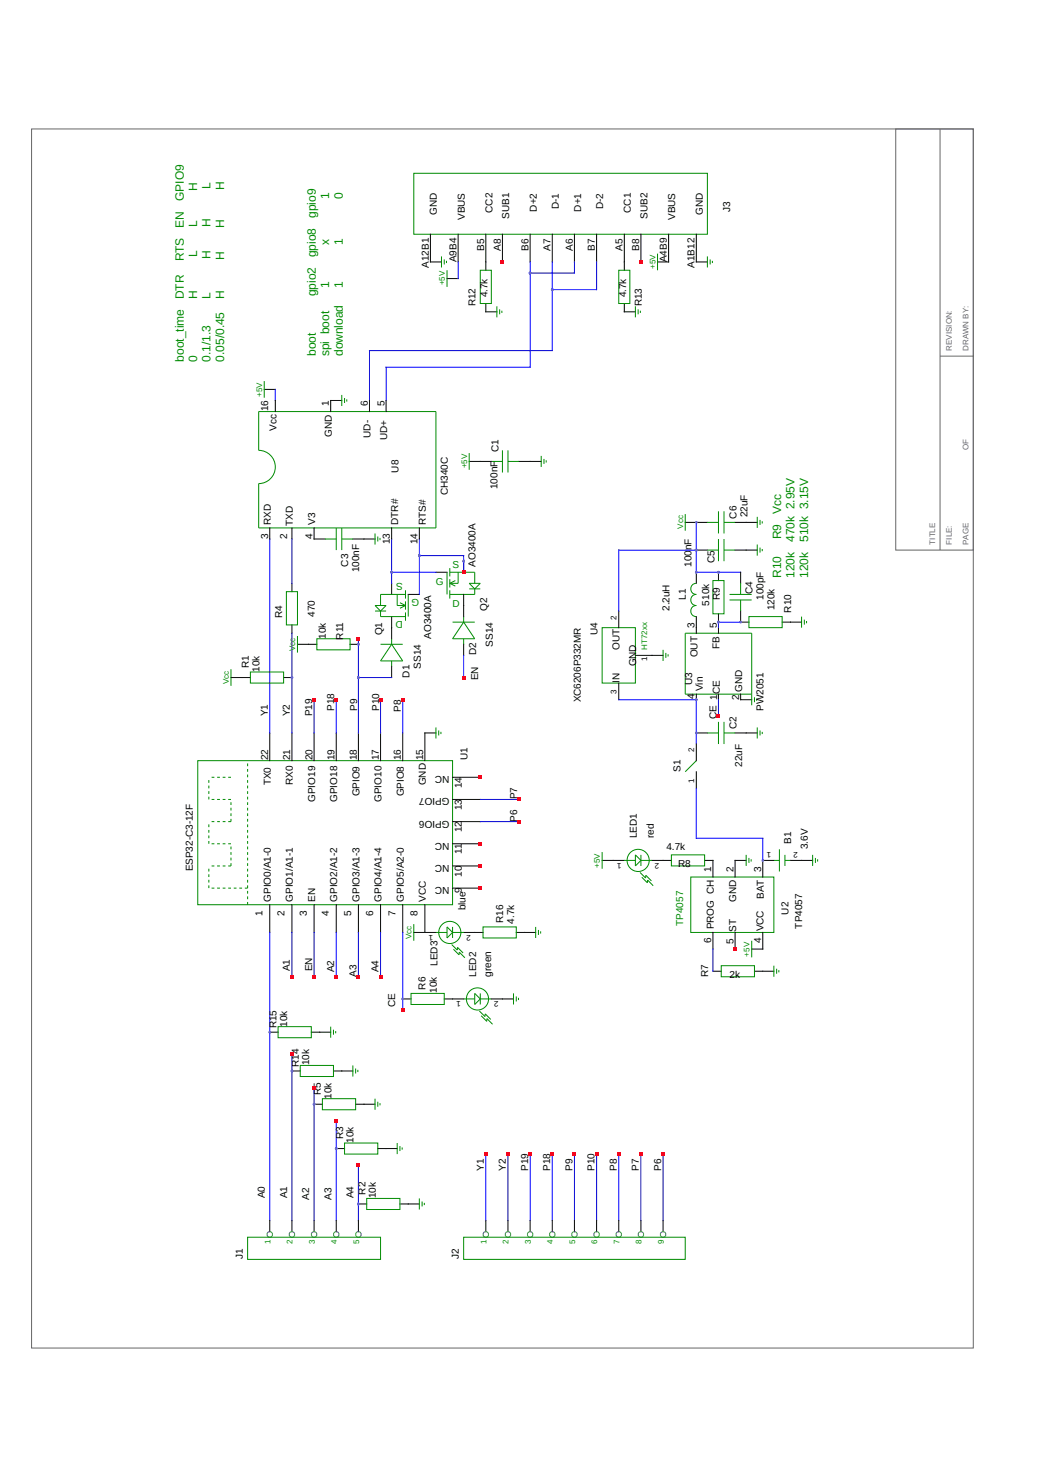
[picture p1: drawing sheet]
<svg xmlns="http://www.w3.org/2000/svg" width="210mm" height="297mm" viewBox="0 0 210 297" stroke-linecap="round" stroke-linejoin="round" font-family="sans-serif">
<path d="M6.3 25.9h189.5v245.2h-189.5zM180.2 25.9h15.6v84.7h-15.6zM189.1 25.9v84.7M189.1 71.6h6.7" fill="none" stroke="#666" stroke-width=".2"/>
<g fill="none" stroke="#008b00" stroke-width=".2">
<path d="M83.2 34.8h59.1v12.3h-59.1zM88.8 51.6v2.2M89.4 52.2v1M89.8 52.4v.5M89.9 54.3v3.4M96.6 54.3h2.2v6.7h-2.2zM124.5 54.3h2.2v6.7h-2.2zM132.3 51v3.3M142.3 51.6v2.2M142.8 52.2v1M143.3 52.4v.5M53.1 76.6v3.4"/>
<path d="M68.7 79.4v2.2M99.9 61.6v2.2M100.5 62.2v1M101 62.5v.4M127.8 61.6v2.2M128.4 62.2v1M128.8 62.5v.4M52 82.8h35.7v23.4h-35.7v-9a3.3 3.3 0 0 0 3.4-3.3 3.3 3.3 0 0 0-3.4-3.3zM69.3 80v1M69.8 80.3v.5M94.4 91.1v3.4M98.8 92.8h2.3"/>
<path d="M101.1 90.6v4.4M102.2 90.6v4.4M102.2 92.8h2.2M108.9 91.7v2.2M109.4 92.3v1M109.9 92.6v.4M57.6 119h2.2v6.7h-2.2zM65.4 108.4h2.2M67.6 106.2v4.4M68.7 106.2v4.4M68.7 108.4h2.3M75.4 107.3v2.2"/>
<path d="M76 107.9v1M76.4 108.2v.4M79.9 119.5v2.3h1.7M81.6 119.5h-5.1v2.3M81.6 118.7v1.7M82.1 119.5v4.5M89.9 115.1v4.4M90.5 115.1h5v2.2M90.5 117.3l1.1 .6M90.5 114.2v1.7M90.5 116.5v1.6M90.5 118.7v1.7"/>
<path d="M91.6 116.7l-1.1 .6M92.1 115.1v2.2h-1.6M94.4 117.3h2.2l-1.1 1.1zM94.4 118.4h2.2M95.5 118.4v1.1h-5M137.8 103.4v3.3M140.1 117.3a1.11 1.11 0 0 0-1.2 1.1 1.11 1.11 0 0 0 1.2 1.1 1.11 1.11 0 0 0-1.2 1.1 1.11 1.11 0 0 0 1.2 1.2 1.11 1.11 0 0 0-1.2 1.1 1.11 1.11 0 0 0 1.2 1.1M142.3 110.6h2.2M142.3 105h2.2M143.4 116.7h2.2v6.7h-2.2zM144.5 102.8v4.5M144.5 108.4v4.4"/>
<path d="M145.6 102.8v4.5M145.6 108.4v4.4M145.6 110.6h2.3M145.6 105h2.3M146.7 119.5h4.5M149 117.3v2.2M152.3 103.9v2.3M152.3 109.5v2.2M152.9 104.5v1M152.9 110.1v1M153.3 104.8v.5M153.3 110.4v.4"/>
<path d="M46.5 134.6v3.3M50.4 135.1h6.6v2.3h-6.6zM59.8 127.9v3.3M63.7 128.4h6.7v2.3h-6.7zM75.4 121.8h2.3l-1.2 1.1zM75.4 122.9h2.3M76.5 122.9v1.1h5.1M76.5 129.6h4.5M78.8 129.6l2.2 3.3h-4.5zM78.8 128.4v1.2M78.8 132.9v1.1M80.4 121.2l1.2 .6"/>
<path d="M81.6 121.8l-1.2 .5M81.6 120.9v1.7M81.6 123.1v1.7M91 125.1h4.5M93.3 125.1l2.2 3.3h-4.5zM93.3 124v1.1M93.3 128.4v1.2M121.1 126.2h6.7v11.2h-6.7zM133.4 130.7v2.2M133.9 131.3v1M134.4 131.6v.4M146.7 120.6h4.5"/>
<path d="M149 120.6v2.3M150.6 124h6.7v2.2h-6.7zM151.2 139.6h-13.4v-12.3h13.4v14.5M161.2 124v2.2M161.8 124.6v1M162.2 124.9v.4M39.8 153h51.2v28.9h-51.2zM87.7 146.3v2.2M88.2 146.9v1M88.7 147.2v.4M140.1 153l-2.3 2.2M142.3 147.4h2.2"/>
<path d="M144.5 145.2v4.4M145.6 145.2v4.4M145.6 147.4h2.3M151.8 140.2v1M152.2 140.5v.4M152.3 146.3v2.2M152.9 146.9v1M153.3 147.2v.4M121.1 171.3v3.4M125.6 173h2.2M127.8 171.9l1.1 1.1-1.1 1.1zM128.7 175.4l1.2 1.2v-.6l1.1 1.1"/>
<path d="M128.9 173h2.2M128.9 171.9v2.2M129.1 176.4l1.1 1.1 .1-.5 1.1 1.1M135 171.9h6.7v2.2h-6.7zM138.9 176.4h16.8v11.1h-16.8zM150.1 171.9v2.2M150.6 172.5v1M151.1 172.8v.4M155.7 173h1.1M156.8 170.8v4.4M157.9 171.9v2.2M157.9 173h1.1"/>
<path d="M163.5 171.9v2.2M164 172.5v1M164.5 172.8v.4M82.7 199.8h6.7v2.2h-6.7zM83.2 185.8v3.4M87.7 187.5h2.2M89.9 186.4l1.1 1.1-1.1 1.1zM90.9 189.9l1.1 1.1v-.5l1.2 1.1M91 186.4v2.2M91 187.5h2.3M91.2 190.9l1.1 1.1 .1-.5 1.1 1.1M95.5 199.8l1.1 1.1-1.1 1.1z"/>
<path d="M96.6 199.8v2.2M97.2 186.4h6.6v2.2h-6.6zM103.3 199.8v2.2M107.7 186.4v2.2M108.3 187v1M108.8 187.3v.4M145.1 194.2h6.7v2.2h-6.7zM151.2 189.2v3.3M155.7 194.2v2.2M156.2 194.8v1M156.7 195.1v.4M55.9 206.4h6.7v2.3h-6.7z"/>
<path d="M60.4 214.2h6.7v2.3h-6.7zM66.5 206.4v2.3M67.1 207.1v1M67.5 207.3v.5M71 214.2v2.3M71.5 214.9v1M72 215.1v.5M93.3 200.9h2.2M96.4 203.3l1.2 1.1v-.5l1.1 1.1M96.6 200.9h2.2M96.8 204.2l1.1 1.2 .1-.6 1.1 1.2M103.8 200.4v1"/>
<path d="M104.3 200.6v.5M64.8 220.9h6.7v2.3h-6.7zM69.3 229.8h6.7v2.3h-6.7zM75.4 220.9v2.3M76 221.5v1M76.4 221.8v.5M79.9 229.8v2.3M80.4 230.5v1M80.9 230.7v.5M49.8 248.8h26.7v4.4h-26.7zM73.8 241h6.6v2.2h-6.6zM84.3 241v2.2"/>
<path d="M84.9 241.6v1M85.4 241.9v.4M93.3 248.8h44.5v4.4h-44.5z"/>
<circle cx="128.4" cy="173" r="2.23"/>
<circle cx="90.5" cy="187.5" r="2.23"/>
<circle cx="96" cy="200.9" r="2.23"/>
</g>
<g fill="none" stroke="#000" stroke-width=".2">
<path d="M86.6 47.1v5.6h2.2M89.9 56h2.2M92.1 47.1v5.6M97.7 47.1v7.2M101.1 47.1v5.6M106.6 47.1v5.6M111.1 47.1v5.6M115.5 47.1v5.6M120 47.1v5.6M125.6 47.1v7.2M128.9 47.1v5.6M134.5 47.1v5.6h-2.2"/>
<path d="M140.1 47.1v5.6h2.2M53.1 78.3h2.3M97.7 61v1.7h2.2M125.6 61v1.7h2.2M55.4 80.5v2.3M68.7 80.5h-2.2v2.3M74.3 80.5v2.3M77.7 80.5v2.3M94.4 92.8h4.4M104.4 92.8h4.5M54.3 106.2v2.2M58.7 106.2v2.2"/>
<path d="M58.7 117.3v1.7M63.2 106.2v2.2h2.2M71 108.4h4.4M78.8 106.2v2.2M78.8 117.3v2.2M82.1 119.5h2.2M84.3 106.2v2.2M87.7 115.1h2.2M93.3 112.8v2.3M93.3 119.5v4.5M137.8 105h4.5M140.1 115.1v2.2"/>
<path d="M140.1 110.6h2.2M144.5 115.1v1.6M147.9 105h4.4M147.9 110.6h4.4M149 115.1v2.2M46.5 136.2h3.9M57 136.2h1.7M58.7 125.7v1.6M59.8 129.6h3.9M70.4 129.6h1.7M78.8 124v4.4M78.8 134v2.2"/>
<path d="M93.3 129.6v2.2M124.5 122.9v3.3M124.5 137.4v3.3M127.8 131.8h5.6M140.1 124v3.3M140.1 139.6v1.1M144.5 123.4v1.7M144.5 126.2v1.1M144.5 139.6v1.1M149 139.6v1.1h2.2M149 122.9v2.2h1.6M157.3 125.1h3.9"/>
<path d="M54.3 147.4v5.6M58.7 147.4v5.6M63.2 147.4v5.6M67.6 147.4v5.6M72.1 147.4v5.6M76.5 147.4v5.6M81 147.4v5.6M87.7 147.4h-2.2v5.6M91 156.3h5.6M140.1 147.4h2.2M140.1 149.6v3.4M140.1 155.2v3.3"/>
<path d="M147.9 147.4h4.4M91 178.6h5.6M91 174.1h5.6M91 165.2h5.6M91 169.7h5.6M91 160.8h5.6M121.1 173h4.5M131.1 173h3.9M141.7 173h1.7v3.4M150.1 173h-2.2v3.4M155.7 173h-2.3v3.4M159 173h4.5"/>
<path d="M54.3 181.9v5.6M58.7 181.9v5.6M63.2 181.9v5.6M67.6 181.9v5.6M72.1 181.9v5.6M76.5 181.9v5.6M81 181.9v5.6M83.2 187.5h4.5M85.5 181.9v5.6M93.3 187.5h3.9M103.8 187.5h3.9M143.4 187.5v3.3"/>
<path d="M143.4 195.3h1.7M147.9 187.5v3.3M151.8 195.3h3.9M153.4 187.5v3.3h-2.2M54.3 207.6h1.6M58.7 215.4h1.7M62.6 207.6h3.9M67.1 215.4h3.9M81 200.9h1.7M89.4 200.9h3.9M98.8 200.9h4.5M63.2 222h1.6"/>
<path d="M67.6 231h1.7M71.5 222h3.9M76 231h3.9M54.3 245.4v2.3M58.7 245.4v2.3M63.2 245.4v2.3M67.6 245.4v2.3M72.1 245.4v2.3M72.1 242.1h1.7M80.4 242.1h3.9M97.7 245.4v2.3M102.2 245.4v2.3"/>
<path d="M106.6 245.4v2.3M111.1 245.4v2.3M115.5 245.4v2.3M120 245.4v2.3M124.5 245.4v2.3M128.9 245.4v2.3M133.4 245.4v2.3"/>
</g>
<path d="M46.5 156.3h-4.5M42 169.7v-4.5M42 178.6v-4.5M42 160.8v-4.5M46.5 174.1h-4.5M46.5 169.7h-4.5M46.5 165.2h-4.5M46.5 160.8h-4.5M46.5 165.2v-4.4M46.5 174.1v-4.4M49.8 178.6h-7.8M49.8 181.9v-28.9" fill="none" stroke="#008b00" stroke-width=".2" stroke-dasharray=".6 .6" stroke-linecap="butt"/>
<g fill="none" stroke="#00f" stroke-width=".2">
<path d="M92.1 52.7v3.3M106.6 52.7v21.1h-28.9v6.7M111.1 52.7v17.8h-36.8v10M115.5 52.7v2.2h-8.9M120 52.7v5.5h-8.9M55.4 78.3v2.2M54.3 108.4v39M58.7 108.4v8.9M78.8 115.1h8.9M78.8 108.4v8.9M84.3 108.4v11.1M84.3 111.7h9v3.4"/>
<path d="M140.1 105v10.1h8.9M140.1 110.6h-15.6v12.3M58.7 127.3v20.1M72.1 128.4v19M72.1 136.2h6.7M93.3 131.8v4.4M149 125.1h-4.5v1.1M63.2 140.7v6.7M67.6 140.7v6.7M76.5 140.7v6.7M81 140.7v6.7M124.5 140.7h15.6v8.9"/>
<path d="M140.1 158.5v10.1h13.3v4.4M144.5 140.7v3.3M96.6 160.8h7.8M96.6 165.2h7.8M54.3 187.5v57.9M58.7 187.5v8.9M63.2 187.5v8.9M67.6 187.5v8.9M72.1 187.5v8.9M76.5 187.5v8.9M81 187.5v15.6M143.4 190.8v4.5"/>
<path d="M58.7 212v33.4M63.2 218.7v26.7M67.6 225.4v20M72.1 234.3v11.1M97.7 232.1v13.3M102.2 232.1v13.3M106.6 232.1v13.3M111.1 232.1v13.3M115.5 232.1v13.3M120 232.1v13.3M124.5 232.1v13.3M128.9 232.1v13.3"/>
<path d="M133.4 232.1v13.3"/>
</g>
<g fill="none" stroke="#008b8b" stroke-width=".2">
<circle cx="54.3" cy="248.2" r=".56"/>
<circle cx="58.7" cy="248.2" r=".56"/>
<circle cx="63.2" cy="248.2" r=".56"/>
<circle cx="67.6" cy="248.2" r=".56"/>
<circle cx="72.1" cy="248.2" r=".56"/>
<circle cx="97.7" cy="248.2" r=".56"/>
<circle cx="102.2" cy="248.2" r=".56"/>
<circle cx="106.6" cy="248.2" r=".56"/>
<circle cx="111.1" cy="248.2" r=".56"/>
<circle cx="115.6" cy="248.2" r=".56"/>
<circle cx="120" cy="248.2" r=".56"/>
<circle cx="124.5" cy="248.2" r=".56"/>
<circle cx="128.9" cy="248.2" r=".56"/>
<circle cx="133.4" cy="248.2" r=".56"/>
</g>
<g fill="#f00">
<path d="M96.3 178.3h.6v.6h-.6z"/>
<path d="M96.3 173.8h.6v.7h-.6z"/>
<path d="M96.3 169.3h.6v.7h-.6z"/>
<path d="M96.3 156h.6v.6h-.6z"/>
<path d="M76.2 140.4h.7v.6h-.7z"/>
<path d="M62.8 196.1h.7v.6h-.7z"/>
</g>
<g fill="#a020f0">
<path d="M58.5 136.1h.4v.3h-.4z"/>
<path d="M71.9 129.4h.4v.3h-.4z"/>
</g>
<path d="M144.2 143.7h.7v.7h-.7z" fill="#f00"/>
<g fill="#a020f0">
<path d="M139.9 147.2h.4v.4h-.4z"/>
<path d="M139.9 140.5h.4v.4h-.4z"/>
<path d="M144.3 114.9h.4v.4h-.4z"/>
<path d="M144.3 124.9h.4v.4h-.4z"/>
<path d="M139.9 114.9h.4v.4h-.4z"/>
<path d="M139.9 110.4h.4v.4h-.4z"/>
<path d="M148.8 124.9h.4v.4h-.4z"/>
<path d="M139.9 104.9h.4v.3h-.4z"/>
</g>
<path d="M147.5 190.5h.7v.7h-.7z" fill="#f00"/>
<path d="M153.2 172.8h.4v.4h-.4z" fill="#a020f0"/>
<g fill="#f00">
<path d="M67.3 196.1h.7v.6h-.7z"/>
<path d="M76.2 196.1h.7v.6h-.7z"/>
</g>
<g fill="#a020f0">
<path d="M71.9 129.4h.4v.3h-.4z"/>
<path d="M71.9 136.1h.4v.3h-.4z"/>
</g>
<path d="M71.8 128.1h.6v.7h-.6z" fill="#f00"/>
<path d="M63 221.9h.4v.3h-.4z" fill="#a020f0"/>
<path d="M62.8 218.4h.7v.6h-.7z" fill="#f00"/>
<path d="M67.4 230.8h.4v.3h-.4z" fill="#a020f0"/>
<path d="M67.3 225.1h.7v.6h-.7z" fill="#f00"/>
<path d="M71.9 241.9h.4v.4h-.4z" fill="#a020f0"/>
<path d="M71.8 234h.6v.6h-.6z" fill="#f00"/>
<g fill="#a020f0">
<path d="M54.1 207.4h.4v.3h-.4z"/>
<path d="M58.5 215.2h.4v.3h-.4z"/>
</g>
<g fill="#f00">
<path d="M58.4 211.7h.7v.6h-.7z"/>
<path d="M80.7 140.4h.6v.6h-.6z"/>
<path d="M97.4 231.7h.7v.7h-.7z"/>
<path d="M101.8 231.7h.7v.7h-.7z"/>
<path d="M106.3 231.7h.7v.7h-.7z"/>
<path d="M110.8 231.7h.6v.7h-.6z"/>
<path d="M115.2 231.7h.7v.7h-.7z"/>
<path d="M119.7 231.7h.6v.7h-.6z"/>
<path d="M124.1 231.7h.7v.7h-.7z"/>
<path d="M62.8 140.4h.7v.6h-.7z"/>
<path d="M58.4 196.1h.7v.6h-.7z"/>
<path d="M67.3 140.4h.7v.6h-.7z"/>
<path d="M104.1 160.4h.6v.7h-.6z"/>
<path d="M104.1 164.9h.6v.6h-.6z"/>
<path d="M71.8 196.1h.6v.6h-.6z"/>
</g>
<path d="M58.5 136.1h.4v.3h-.4z" fill="#a020f0"/>
<g fill="#f00">
<path d="M133 231.7h.7v.7h-.7z"/>
<path d="M128.6 231.7h.7v.7h-.7z"/>
</g>
<g fill="#a020f0">
<path d="M139.9 147.2h.4v.4h-.4z"/>
<path d="M139.9 110.4h.4v.4h-.4z"/>
<path d="M139.9 140.5h.4v.4h-.4z"/>
<path d="M63 221.9h.4v.3h-.4z"/>
<path d="M67.4 230.8h.4v.3h-.4z"/>
<path d="M71.9 241.9h.4v.4h-.4z"/>
<path d="M58.5 215.2h.4v.3h-.4z"/>
<path d="M54.1 207.4h.4v.3h-.4z"/>
<path d="M93.1 112.7h.4v.3h-.4z"/>
<path d="M78.6 114.9h.4v.4h-.4z"/>
<path d="M84.1 111.5h.5v.4h-.5z"/>
</g>
<path d="M92.9 114.7h.7v.7h-.7z" fill="#f00"/>
<path d="M80.8 200.7h.4v.4h-.4z" fill="#a020f0"/>
<path d="M80.7 202.8h.6v.6h-.6z" fill="#f00"/>
<path d="M71.9 136.1h.4v.3h-.4z" fill="#a020f0"/>
<g fill="#f00">
<path d="M92.9 135.9h.7v.7h-.7z"/>
<path d="M100.7 52.3h.7v.7h-.7z"/>
<path d="M128.6 52.3h.7v.7h-.7z"/>
</g>
<g fill="#a020f0">
<path d="M110.9 58.1h.4v.3h-.4z"/>
<path d="M106.4 54.7h.4v.4h-.4z"/>
</g>
<g font-size="2.4" fill="#008b00">
<text x="37" y="40.4" transform="rotate(-90 37 40.4)">GPIO9</text>
<text x="39.7" y="38.5" transform="rotate(-90 39.7 38.5)">H</text>
<text x="42.4" y="38" transform="rotate(-90 42.4 38)">L</text>
<text x="45.1" y="38.2" transform="rotate(-90 45.1 38.2)">H</text>
<text x="66.2" y="40" transform="rotate(-90 66.2 40)">1</text>
<text x="68.9" y="40" transform="rotate(-90 68.9 40)">0</text>
<text x="37" y="45.8" transform="rotate(-90 37 45.8)">EN</text>
<text x="39.7" y="45.7" transform="rotate(-90 39.7 45.7)">L</text>
<text x="42.4" y="45.7" transform="rotate(-90 42.4 45.7)">H</text>
<text x="45.1" y="45.9" transform="rotate(-90 45.1 45.9)">H</text>
<text x="63.5" y="43.8" transform="rotate(-90 63.5 43.8)">gpio9</text>
<text x="37" y="52.6" transform="rotate(-90 37 52.6)">RTS</text>
<text x="39.7" y="51.7" transform="rotate(-90 39.7 51.7)">L</text>
<text x="42.4" y="52.1" transform="rotate(-90 42.4 52.1)">H</text>
<text x="45.1" y="52.3" transform="rotate(-90 45.1 52.3)">H</text>
<text x="63.5" y="51.7" transform="rotate(-90 63.5 51.7)">gpio8</text>
<text x="66.2" y="49.2" transform="rotate(-90 66.2 49.2)">x</text>
<text x="68.9" y="49.3" transform="rotate(-90 68.9 49.3)">1</text>
<text x="63.5" y="59.6" transform="rotate(-90 63.5 59.6)">gpio2</text>
<text x="66.2" y="57.9" transform="rotate(-90 66.2 57.9)">1</text>
<text x="68.9" y="58" transform="rotate(-90 68.9 58)">1</text>
<text x="37" y="60.2" transform="rotate(-90 37 60.2)">DTR</text>
<text x="39.7" y="60.1" transform="rotate(-90 39.7 60.1)">H</text>
<text x="42.4" y="60" transform="rotate(-90 42.4 60)">L</text>
<text x="45.1" y="60" transform="rotate(-90 45.1 60)">H</text>
<text x="63.5" y="71.6" transform="rotate(-90 63.5 71.6)">boot</text>
<text x="66.2" y="71.6" transform="rotate(-90 66.2 71.6)">spi boot</text>
<text x="68.9" y="71.6" transform="rotate(-90 68.9 71.6)">download</text>
<text x="37" y="72.7" transform="rotate(-90 37 72.7)">boot_time</text>
<text x="39.7" y="72.7" transform="rotate(-90 39.7 72.7)">0</text>
<text x="42.4" y="72.7" transform="rotate(-90 42.4 72.7)">0.1/1.3</text>
<text x="45.1" y="72.7" transform="rotate(-90 45.1 72.7)">0.05/0.45</text>
<text x="157.1" y="103.4" transform="rotate(-90 157.1 103.4)">Vcc</text>
<text x="157.1" y="108.4" transform="rotate(-90 157.1 108.4)">R9</text>
<text x="159.8" y="109" transform="rotate(-90 159.8 109)">470k 2.95V</text>
<text x="162.5" y="109" transform="rotate(-90 162.5 109)">510k 3.15V</text>
<text x="157.1" y="116.2" transform="rotate(-90 157.1 116.2)">R10</text>
<text x="159.8" y="116.2" transform="rotate(-90 159.8 116.2)">120k</text>
<text x="162.5" y="116.2" transform="rotate(-90 162.5 116.2)">120k</text>
</g>
<g font-size="2">
<text x="87.9" y="43.3" transform="rotate(-90 87.9 43.3)">GND</text>
<text x="93.5" y="44.3" transform="rotate(-90 93.5 44.3)">VBUS</text>
<text x="99" y="42.8" transform="rotate(-90 99 42.8)">CC2</text>
<text x="102.4" y="44" transform="rotate(-90 102.4 44)">SUB1</text>
<text x="108" y="42.5" transform="rotate(-90 108 42.5)">D+2</text>
<text x="112.4" y="42" transform="rotate(-90 112.4 42)">D-1</text>
<text x="116.9" y="42.5" transform="rotate(-90 116.9 42.5)">D+1</text>
<text x="121.3" y="42" transform="rotate(-90 121.3 42)">D-2</text>
<text x="126.9" y="42.8" transform="rotate(-90 126.9 42.8)">CC1</text>
<text x="130.2" y="44" transform="rotate(-90 130.2 44)">SUB2</text>
<text x="135.8" y="44.3" transform="rotate(-90 135.8 44.3)">VBUS</text>
<text x="141.4" y="43.3" transform="rotate(-90 141.4 43.3)">GND</text>
<text x="146.9" y="42.6" transform="rotate(-90 146.9 42.6)">J3</text>
<text x="86.2" y="53.8" transform="rotate(-90 86.2 53.8)">A12B1</text>
<text x="91.8" y="52.7" transform="rotate(-90 91.8 52.7)">A9B4</text>
<text x="97.4" y="50.5" transform="rotate(-90 97.4 50.5)">B5</text>
<text x="100.7" y="50.5" transform="rotate(-90 100.7 50.5)">A8</text>
<text x="106.3" y="50.5" transform="rotate(-90 106.3 50.5)">B6</text>
<text x="110.7" y="50.5" transform="rotate(-90 110.7 50.5)">A7</text>
<text x="115.2" y="50.5" transform="rotate(-90 115.2 50.5)">A6</text>
<text x="119.7" y="50.5" transform="rotate(-90 119.7 50.5)">B7</text>
<text x="125.2" y="50.5" transform="rotate(-90 125.2 50.5)">A5</text>
<text x="128.6" y="50.5" transform="rotate(-90 128.6 50.5)">B8</text>
<text x="134.1" y="52.7" transform="rotate(-90 134.1 52.7)">A4B9</text>
<text x="139.7" y="53.8" transform="rotate(-90 139.7 53.8)">A1B12</text>
<text x="98.1" y="59.8" transform="rotate(-90 98.1 59.8)">4.7k</text>
<text x="125.9" y="59.8" transform="rotate(-90 125.9 59.8)">4.7k</text>
<text x="95.6" y="61.6" transform="rotate(-90 95.6 61.6)">R12</text>
<text x="129.1" y="61.6" transform="rotate(-90 129.1 61.6)">R13</text>
<text x="53.9" y="82.7" transform="rotate(-90 53.9 82.7)">16</text>
<text x="66.2" y="81.7" transform="rotate(-90 66.2 81.7)">1</text>
<text x="74" y="81.7" transform="rotate(-90 74 81.7)">6</text>
<text x="77.3" y="81.7" transform="rotate(-90 77.3 81.7)">5</text>
<text x="55.6" y="86.6" transform="rotate(-90 55.6 86.6)">Vcc</text>
<text x="66.7" y="87.8" transform="rotate(-90 66.7 87.8)">GND</text>
<text x="74.5" y="88.1" transform="rotate(-90 74.5 88.1)">UD-</text>
<text x="77.9" y="88.6" transform="rotate(-90 77.9 88.6)">UD+</text>
<text x="80.2" y="95" transform="rotate(-90 80.2 95)">U8</text>
<text x="100.2" y="90.9" transform="rotate(-90 100.2 90.9)">C1</text>
<text x="90.1" y="99.5" transform="rotate(-90 90.1 99.5)">CH340C</text>
<text x="100.1" y="98.4" transform="rotate(-90 100.1 98.4)">100nF</text>
<text x="54.5" y="105.5" transform="rotate(-90 54.5 105.5)">RXD</text>
<text x="58.9" y="105.7" transform="rotate(-90 58.9 105.7)">TXD</text>
<text x="63.4" y="105.5" transform="rotate(-90 63.4 105.5)">V3</text>
<text x="80.1" y="105.5" transform="rotate(-90 80.1 105.5)">DTR#</text>
<text x="85.7" y="105.5" transform="rotate(-90 85.7 105.5)">RTS#</text>
<text x="148.2" y="104.3" transform="rotate(-90 148.2 104.3)">C6</text>
<text x="150.4" y="104" transform="rotate(-90 150.4 104)">22uF</text>
<text x="53.9" y="108.3" transform="rotate(-90 53.9 108.3)">3</text>
<text x="57.8" y="108.4" transform="rotate(-90 57.8 108.4)">2</text>
<text x="62.8" y="108.3" transform="rotate(-90 62.8 108.3)">4</text>
<text x="70" y="114" transform="rotate(-90 70 114)">C3</text>
<text x="78.4" y="109.4" transform="rotate(-90 78.4 109.4)">13</text>
<text x="84" y="109.4" transform="rotate(-90 84 109.4)">14</text>
<text x="95.6" y="114" transform="rotate(-90 95.6 114)">AO3400A</text>
<text x="139.1" y="114" transform="rotate(-90 139.1 114)">100nF</text>
<text x="143.7" y="113.2" transform="rotate(-90 143.7 113.2)">C5</text>
<text x="72.2" y="115.1" transform="rotate(-90 72.2 115.1)">100nF</text>
<text x="151.4" y="119.5" transform="rotate(-90 151.4 119.5)">C4</text>
<text x="56.8" y="124.3" transform="rotate(-90 56.8 124.3)">R4</text>
<text x="63.3" y="124" transform="rotate(-90 63.3 124)">470</text>
<text x="98" y="122.9" transform="rotate(-90 98 122.9)">Q2</text>
<text x="134.6" y="122.9" transform="rotate(-90 134.6 122.9)">2.2uH</text>
<text x="138" y="120.6" transform="rotate(-90 138 120.6)">L1</text>
<text x="142.6" y="121.8" transform="rotate(-90 142.6 121.8)">510k</text>
<text x="144.8" y="120.6" transform="rotate(-90 144.8 120.6)">R9</text>
<text x="153.6" y="120.6" transform="rotate(-90 153.6 120.6)">100pF</text>
<text x="155.8" y="122.8" transform="rotate(-90 155.8 122.8)">120k</text>
<text x="159.2" y="123.2" transform="rotate(-90 159.2 123.2)">R10</text>
<text x="65.6" y="128.4" transform="rotate(-90 65.6 128.4)">10k</text>
<text x="69" y="128.6" transform="rotate(-90 69 128.6)">R11</text>
<text x="76.8" y="127.8" transform="rotate(-90 76.8 127.8)">Q1</text>
<text x="86.7" y="128.4" transform="rotate(-90 86.7 128.4)">AO3400A</text>
<text x="95.8" y="131.8" transform="rotate(-90 95.8 131.8)">D2</text>
<text x="99.1" y="130" transform="rotate(-90 99.1 130)">SS14</text>
<text x="120.2" y="127.7" transform="rotate(-90 120.2 127.7)">U4</text>
<text x="124.6" y="130.7" transform="rotate(-90 124.6 130.7)">OUT</text>
<text x="139.7" y="126.3" transform="rotate(-90 139.7 126.3)">3</text>
<text x="144.2" y="126.3" transform="rotate(-90 144.2 126.3)">5</text>
<text x="144.7" y="130.5" transform="rotate(-90 144.7 130.5)">FB</text>
<text x="50.1" y="134.3" transform="rotate(-90 50.1 134.3)">R1</text>
<text x="52.2" y="135.1" transform="rotate(-90 52.2 135.1)">10k</text>
<text x="82.4" y="136.2" transform="rotate(-90 82.4 136.2)">D1</text>
<text x="84.6" y="134.5" transform="rotate(-90 84.6 134.5)">SS14</text>
<text x="96.2" y="136.8" transform="rotate(-90 96.2 136.8)">EN</text>
<text x="124.6" y="137.4" transform="rotate(-90 124.6 137.4)">IN</text>
<text x="128" y="134" transform="rotate(-90 128 134)">GND</text>
<text x="139.2" y="137.7" transform="rotate(-90 139.2 137.7)">U3</text>
<text x="140.3" y="132.2" transform="rotate(-90 140.3 132.2)">OUT</text>
<text x="67.2" y="142.9" transform="rotate(-90 67.2 142.9)">P18</text>
<text x="71.8" y="142.9" transform="rotate(-90 71.8 142.9)">P9</text>
<text x="76.3" y="142.9" transform="rotate(-90 76.3 142.9)">P10</text>
<text x="80.6" y="143.2" transform="rotate(-90 80.6 143.2)">P8</text>
<text x="116.8" y="141.3" transform="rotate(-90 116.8 141.3)">XC6206P332MR</text>
<text x="139.7" y="140.6" transform="rotate(-90 139.7 140.6)">4</text>
<text x="141.4" y="139" transform="rotate(-90 141.4 139)">Vin</text>
<text x="144.8" y="139.6" transform="rotate(-90 144.8 139.6)">CE</text>
<text x="148.7" y="140.8" transform="rotate(-90 148.7 140.8)">2</text>
<text x="149.3" y="139.1" transform="rotate(-90 149.3 139.1)">GND</text>
<text x="153.6" y="142.9" transform="rotate(-90 153.6 142.9)">PW2051</text>
<text x="53.9" y="144" transform="rotate(-90 53.9 144)">Y1</text>
<text x="58.3" y="144" transform="rotate(-90 58.3 144)">Y2</text>
<text x="62.8" y="144" transform="rotate(-90 62.8 144)">P19</text>
<text x="144.1" y="144.6" transform="rotate(-90 144.1 144.6)">CE 1</text>
<text x="148.2" y="146.6" transform="rotate(-90 148.2 146.6)">C2</text>
<text x="53.9" y="152.9" transform="rotate(-90 53.9 152.9)">22</text>
<text x="58.4" y="152.9" transform="rotate(-90 58.4 152.9)">21</text>
<text x="62.8" y="152.9" transform="rotate(-90 62.8 152.9)">20</text>
<text x="67.3" y="152.9" transform="rotate(-90 67.3 152.9)">19</text>
<text x="71.7" y="152.9" transform="rotate(-90 71.7 152.9)">18</text>
<text x="76.2" y="152.9" transform="rotate(-90 76.2 152.9)">17</text>
<text x="80.7" y="152.9" transform="rotate(-90 80.7 152.9)">16</text>
<text x="85.1" y="152.9" transform="rotate(-90 85.1 152.9)">15</text>
<text x="94" y="152.9" transform="rotate(-90 94 152.9)">U1</text>
<text x="136.9" y="155.2" transform="rotate(-90 136.9 155.2)">S1</text>
<text x="149.3" y="154.2" transform="rotate(-90 149.3 154.2)">22uF</text>
<text x="54.5" y="157.9" transform="rotate(-90 54.5 157.9)">TX0</text>
<text x="58.9" y="157.9" transform="rotate(-90 58.9 157.9)">RX0</text>
<text x="63.4" y="161.3" transform="rotate(-90 63.4 161.3)">GPIO19</text>
<text x="67.8" y="161.3" transform="rotate(-90 67.8 161.3)">GPIO18</text>
<text x="72.3" y="160.1" transform="rotate(-90 72.3 160.1)">GPIO9</text>
<text x="76.8" y="161.3" transform="rotate(-90 76.8 161.3)">GPIO10</text>
<text x="81.2" y="160.1" transform="rotate(-90 81.2 160.1)">GPIO8</text>
<text x="85.7" y="157.9" transform="rotate(-90 85.7 157.9)">GND</text>
<text x="90.4" y="156.1" transform="rotate(180 90.4 156.1)">NC</text>
<text x="90.4" y="160.5" transform="rotate(180 90.4 160.5)">GPIO7</text>
<text x="92.9" y="158.5" transform="rotate(-90 92.9 158.5)">14</text>
<text x="104" y="160.8" transform="rotate(-90 104 160.8)">P7</text>
<text x="90.4" y="165" transform="rotate(180 90.4 165)">GPIO6</text>
<text x="92.9" y="167.4" transform="rotate(-90 92.9 167.4)">12</text>
<text x="92.9" y="162.9" transform="rotate(-90 92.9 162.9)">13</text>
<text x="104" y="165.2" transform="rotate(-90 104 165.2)">P6</text>
<text x="90.4" y="173.9" transform="rotate(180 90.4 173.9)">NC</text>
<text x="90.4" y="169.5" transform="rotate(180 90.4 169.5)">NC</text>
<text x="92.9" y="171.7" transform="rotate(-90 92.9 171.7)">11</text>
<text x="128.1" y="168.6" transform="rotate(-90 128.1 168.6)">LED1</text>
<text x="131.5" y="168.6" transform="rotate(-90 131.5 168.6)">red</text>
<text x="134" y="170.9">4.7k</text>
<text x="159.2" y="169.7" transform="rotate(-90 159.2 169.7)">B1</text>
<text x="162.5" y="170.8" transform="rotate(-90 162.5 170.8)">3.6V</text>
<text x="38.8" y="175.2" transform="rotate(-90 38.8 175.2)">ESP32-C3-12F</text>
<text x="90.4" y="178.4" transform="rotate(180 90.4 178.4)">NC</text>
<text x="92.9" y="179.6" transform="rotate(-90 92.9 179.6)">9</text>
<text x="92.9" y="176.3" transform="rotate(-90 92.9 176.3)">10</text>
<text x="136.4" y="174.3">R8</text>
<text x="143.1" y="175.3" transform="rotate(-90 143.1 175.3)">1</text>
<text x="147.5" y="175.3" transform="rotate(-90 147.5 175.3)">2</text>
<text x="153.1" y="175.3" transform="rotate(-90 153.1 175.3)">3</text>
<text x="52.8" y="184.1" transform="rotate(-90 52.8 184.1)">1</text>
<text x="54.5" y="181.3" transform="rotate(-90 54.5 181.3)">GPIO0/A1-0</text>
<text x="57.3" y="184.1" transform="rotate(-90 57.3 184.1)">2</text>
<text x="58.9" y="181.3" transform="rotate(-90 58.9 181.3)">GPIO1/A1-1</text>
<text x="61.7" y="184.1" transform="rotate(-90 61.7 184.1)">3</text>
<text x="63.4" y="181.3" transform="rotate(-90 63.4 181.3)">EN</text>
<text x="66.2" y="184.1" transform="rotate(-90 66.2 184.1)">4</text>
<text x="67.8" y="181.3" transform="rotate(-90 67.8 181.3)">GPIO2/A1-2</text>
<text x="70.6" y="184.1" transform="rotate(-90 70.6 184.1)">5</text>
<text x="72.3" y="181.3" transform="rotate(-90 72.3 181.3)">GPIO3/A1-3</text>
<text x="75.1" y="184.1" transform="rotate(-90 75.1 184.1)">6</text>
<text x="76.8" y="181.3" transform="rotate(-90 76.8 181.3)">GPIO4/A1-4</text>
<text x="79.5" y="184.1" transform="rotate(-90 79.5 184.1)">7</text>
<text x="81.2" y="181.3" transform="rotate(-90 81.2 181.3)">GPIO5/A2-0</text>
<text x="84" y="184.1" transform="rotate(-90 84 184.1)">8</text>
<text x="85.7" y="181.3" transform="rotate(-90 85.7 181.3)">VCC</text>
<text x="93.6" y="183" transform="rotate(-90 93.6 183)">blue</text>
<text x="101.2" y="185.6" transform="rotate(-90 101.2 185.6)">R16</text>
<text x="103.4" y="185.7" transform="rotate(-90 103.4 185.7)">4.7k</text>
<text x="148.1" y="181.4" transform="rotate(-90 148.1 181.4)">GND</text>
<text x="153.6" y="180.7" transform="rotate(-90 153.6 180.7)">BAT</text>
<text x="158.6" y="183.9" transform="rotate(-90 158.6 183.9)">U2</text>
<text x="143.1" y="189.7" transform="rotate(-90 143.1 189.7)">6</text>
<text x="143.6" y="186.9" transform="rotate(-90 143.6 186.9)">PROG CH</text>
<text x="147.5" y="189.8" transform="rotate(-90 147.5 189.8)">5</text>
<text x="148.1" y="187.3" transform="rotate(-90 148.1 187.3)">ST</text>
<text x="153.1" y="189.7" transform="rotate(-90 153.1 189.7)">4</text>
<text x="153.6" y="187.3" transform="rotate(-90 153.6 187.3)">VCC</text>
<text x="161.4" y="186.7" transform="rotate(-90 161.4 186.7)">TP4057</text>
<text x="58.3" y="195.3" transform="rotate(-90 58.3 195.3)">A1</text>
<text x="62.8" y="195.3" transform="rotate(-90 62.8 195.3)">EN</text>
<text x="67.2" y="195.5" transform="rotate(-90 67.2 195.5)">A2</text>
<text x="71.7" y="196.4" transform="rotate(-90 71.7 196.4)">A3</text>
<text x="76.1" y="195.5" transform="rotate(-90 76.1 195.5)">A4</text>
<text x="88" y="194.2" transform="rotate(-90 88 194.2)">LED3</text>
<text x="95.8" y="196.4" transform="rotate(-90 95.8 196.4)">LED2</text>
<text x="98.8" y="196.4" transform="rotate(-90 98.8 196.4)">green</text>
<text x="142.4" y="196.4" transform="rotate(-90 142.4 196.4)">R7</text>
<text x="146.7" y="196.6">2k</text>
<text x="79.5" y="202.5" transform="rotate(-90 79.5 202.5)">CE</text>
<text x="85.6" y="199" transform="rotate(-90 85.6 199)">R6</text>
<text x="87.8" y="199.6" transform="rotate(-90 87.8 199.6)">10k</text>
<text x="55.6" y="206.8" transform="rotate(-90 55.6 206.8)">R15</text>
<text x="57.8" y="206.4" transform="rotate(-90 57.8 206.4)">10k</text>
<text x="60.1" y="214.6" transform="rotate(-90 60.1 214.6)">R14</text>
<text x="62.2" y="214.2" transform="rotate(-90 62.2 214.2)">10k</text>
<text x="64.6" y="220.1" transform="rotate(-90 64.6 220.1)">R5</text>
<text x="66.7" y="220.9" transform="rotate(-90 66.7 220.9)">10k</text>
<text x="69" y="229.1" transform="rotate(-90 69 229.1)">R3</text>
<text x="71.1" y="229.8" transform="rotate(-90 71.1 229.8)">10k</text>
<text x="97.3" y="235.4" transform="rotate(-90 97.3 235.4)">Y1</text>
<text x="101.8" y="235.4" transform="rotate(-90 101.8 235.4)">Y2</text>
<text x="106.2" y="235.4" transform="rotate(-90 106.2 235.4)">P19</text>
<text x="110.7" y="235.4" transform="rotate(-90 110.7 235.4)">P18</text>
<text x="115.1" y="235.4" transform="rotate(-90 115.1 235.4)">P9</text>
<text x="119.6" y="235.4" transform="rotate(-90 119.6 235.4)">P10</text>
<text x="124.1" y="235.4" transform="rotate(-90 124.1 235.4)">P8</text>
<text x="128.5" y="235.4" transform="rotate(-90 128.5 235.4)">P7</text>
<text x="133" y="235.4" transform="rotate(-90 133 235.4)">P6</text>
<text x="53.3" y="241" transform="rotate(-90 53.3 241)">A0</text>
<text x="57.8" y="241" transform="rotate(-90 57.8 241)">A1</text>
<text x="62.2" y="241.2" transform="rotate(-90 62.2 241.2)">A2</text>
<text x="66.7" y="241.2" transform="rotate(-90 66.7 241.2)">A3</text>
<text x="71.1" y="241" transform="rotate(-90 71.1 241)">A4</text>
<text x="73.5" y="240.2" transform="rotate(-90 73.5 240.2)">R2</text>
<text x="75.6" y="241" transform="rotate(-90 75.6 241)">10k</text>
<text x="48.8" y="253.2" transform="rotate(-90 48.8 253.2)">J1</text>
<text x="92.3" y="253.2" transform="rotate(-90 92.3 253.2)">J2</text>
</g>
<g font-size="2" fill="#008b00">
<text x="81" y="117.1" transform="rotate(180 81 117.1)">S</text>
<text x="87.7" y="117.6">G</text>
<text x="91" y="114.2">S</text>
<text x="81" y="124.9" transform="rotate(180 81 124.9)">D</text>
<text x="84.3" y="120.5" transform="rotate(180 84.3 120.5)">G</text>
<text x="91" y="122">D</text>
<text x="137.4" y="186.2" transform="rotate(-90 137.4 186.2)">TP4057</text>
</g>
<g font-size="1.6" fill="#008b00">
<text x="89.5" y="57.4" transform="rotate(-90 89.5 57.4)">+5V</text>
<text x="131.8" y="54.1" transform="rotate(-90 131.8 54.1)">+5V</text>
<text x="52.7" y="79.8" transform="rotate(-90 52.7 79.8)">+5V</text>
<text x="93.9" y="94.2" transform="rotate(-90 93.9 94.2)">+5V</text>
<text x="137.4" y="106.3" transform="rotate(-90 137.4 106.3)">Vcc</text>
<text x="59.4" y="131" transform="rotate(-90 59.4 131)">Vcc</text>
<text x="130.2" y="130.7" transform="rotate(-90 130.2 130.7)">HT72xx</text>
<text x="46" y="137.6" transform="rotate(-90 46 137.6)">Vcc</text>
<text x="120.7" y="174.5" transform="rotate(-90 120.7 174.5)">+5V</text>
<text x="82.8" y="188.9" transform="rotate(-90 82.8 188.9)">Vcc</text>
<text x="150.8" y="192.3" transform="rotate(-90 150.8 192.3)">+5V</text>
<text x="54.4" y="250.2" transform="rotate(-90 54.4 250.2)">1</text>
<text x="58.8" y="250.2" transform="rotate(-90 58.8 250.2)">2</text>
<text x="63.3" y="250.2" transform="rotate(-90 63.3 250.2)">3</text>
<text x="67.8" y="250.2" transform="rotate(-90 67.8 250.2)">4</text>
<text x="72.2" y="250.2" transform="rotate(-90 72.2 250.2)">5</text>
<text x="97.8" y="250.2" transform="rotate(-90 97.8 250.2)">1</text>
<text x="102.3" y="250.2" transform="rotate(-90 102.3 250.2)">2</text>
<text x="106.8" y="250.2" transform="rotate(-90 106.8 250.2)">3</text>
<text x="111.2" y="250.2" transform="rotate(-90 111.2 250.2)">4</text>
<text x="115.7" y="250.2" transform="rotate(-90 115.7 250.2)">5</text>
<text x="120.1" y="250.2" transform="rotate(-90 120.1 250.2)">6</text>
<text x="124.6" y="250.2" transform="rotate(-90 124.6 250.2)">7</text>
<text x="129" y="250.2" transform="rotate(-90 129 250.2)">8</text>
<text x="133.5" y="250.2" transform="rotate(-90 133.5 250.2)">9</text>
</g>
<g font-size="1.6" fill="#666">
<text x="191.4" y="70.5" transform="rotate(-90 191.4 70.5)">REVISION:</text>
<text x="194.8" y="70.5" transform="rotate(-90 194.8 70.5)">DRAWN BY:</text>
<text x="194.8" y="90.6" transform="rotate(-90 194.8 90.6)">OF</text>
<text x="188.1" y="109.5" transform="rotate(-90 188.1 109.5)">TITLE</text>
<text x="191.4" y="109.5" transform="rotate(-90 191.4 109.5)">FILE:</text>
<text x="194.8" y="109.5" transform="rotate(-90 194.8 109.5)">PAGE</text>
</g>
<g font-size="1.6">
<text x="124" y="124.8" transform="rotate(-90 124 124.8)">2</text>
<text x="130.2" y="132.9" transform="rotate(-90 130.2 132.9)">1</text>
<text x="124" y="139.6" transform="rotate(-90 124 139.6)">3</text>
<text x="139.6" y="151.3" transform="rotate(-90 139.6 151.3)">2</text>
<text x="139.6" y="157.4" transform="rotate(-90 139.6 157.4)">1</text>
<text x="125" y="173.4" transform="rotate(180 125 173.4)">1</text>
<text x="132.6" y="173.4" transform="rotate(180 132.6 173.4)">2</text>
<text x="155.1" y="171.3" transform="rotate(180 155.1 171.3)">1</text>
<text x="160.5" y="171.3" transform="rotate(180 160.5 171.3)">2</text>
<text x="87.1" y="187.9" transform="rotate(180 87.1 187.9)">1</text>
<text x="94.7" y="187.9" transform="rotate(180 94.7 187.9)">2</text>
<text x="92.7" y="201.3" transform="rotate(180 92.7 201.3)">1</text>
<text x="100.3" y="201.3" transform="rotate(180 100.3 201.3)">2</text>
</g>
</svg>
